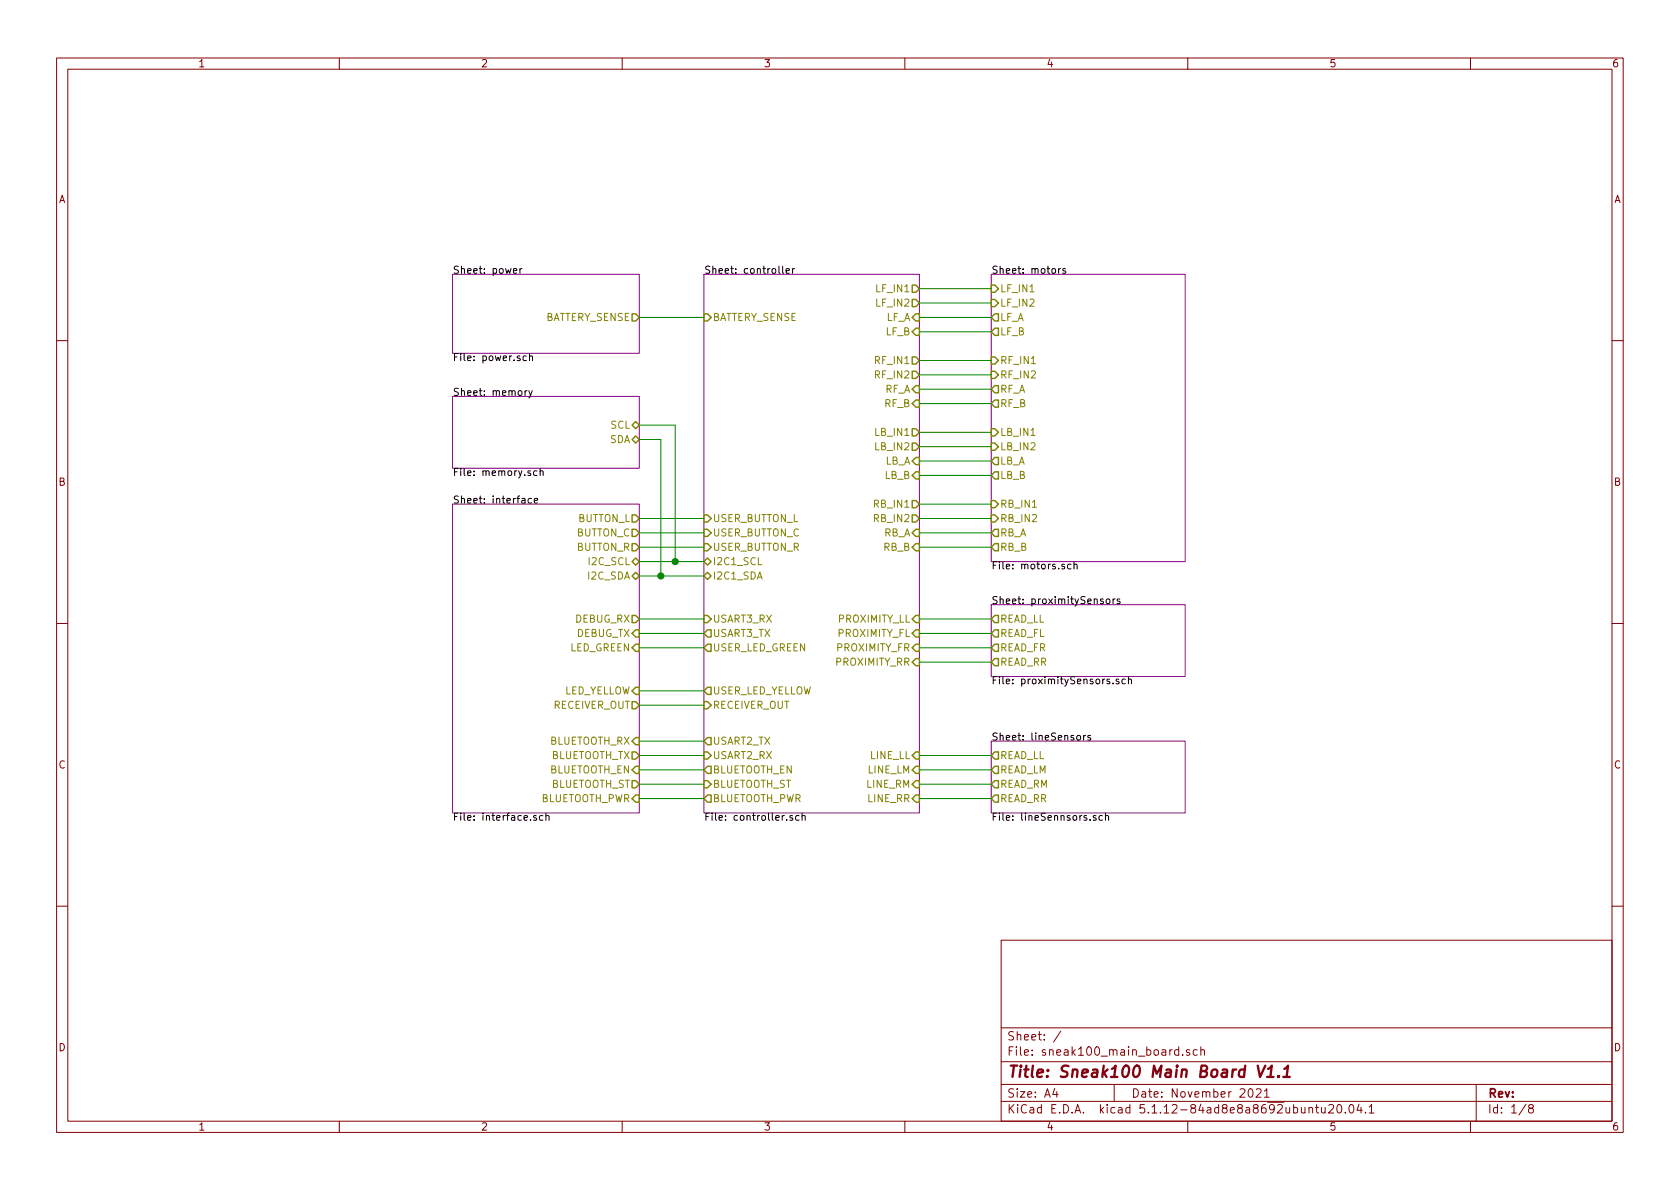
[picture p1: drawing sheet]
<svg xmlns="http://www.w3.org/2000/svg" width="297mm" height="210mm" viewBox="0 0 297 210" stroke-linecap="round" stroke-linejoin="round" font-family="sans-serif">
<g fill="none" stroke="#840000" stroke-width=".18">
<path d="M10 10.3h277v189.9h-277zM12 12.2h273v186.1h-273zM60 10.3v1.9M110 10.3v1.9M160 10.3v1.9M210 10.3v1.9M260 10.3v1.9M10 60.2h2M285 60.2h2M10 110.3h2M285 110.3h2M10 160.2h2"/>
<path d="M177 166.3h108v32h-108zM285 160.2h2M60 198.3v1.9M110 198.3v1.9M160 198.3v1.9M177 194.8h108M177 191.8h108M177 187.8h108M177 181.8h108M186.5 192.5l-.4 1h1M186.8 193v1M187.6 182.3l-1.3 2"/>
<path d="M197 191.8v3M208.4 185.7l-.4-.1-.3 .3v.6l.3 .1 .4-.1M208.4 185.1v1.5M209.1 186.5v.1M210 198.3v1.9M210.3 185.7l-.3-.1-.2 .2v.2l.5 .2v.3h-.5M211.7 185.7l-.4-.1-.3 .3 .1 .6h.6M212.3 185.7l.2-.1 .4 .1 .1 .9M212.3 185.1v1.5M220.8 192.7l.4-.2a.94 .94 0 0 1 0 1.5 .79 .79 0 0 1-.4-1.3zM222.1 192.7l.2-.2h.4l.2 .2 .1 .3-.1 .2-.9 .8h1M223.5 193l.5-.5v1.5"/>
<path d="M223.5 194h.9M231.4 196l.2-.2 .4 .1 .1 .9M231.4 195.8v1M232.6 195.8h.5M232.8 195.3v1.3l.3 .2M233.7 195.8v.8a.37 .37 0 0 0 .6 .1M234.3 195.8v1M234.9 195.5l.3-.2h.3l.2 .2 .1 .3-.1 .2-.8 .8h.9M236.5 195.5l.2-.2a.8 .8 0 0 1 .6 .8 .8 .8 0 0 1-.6 .7l-.2-.1-.1-.4zM237.9 196.7v.1M238.7 195.5l.2-.2a.8 .8 0 0 1 .5 .8 .8 .8 0 0 1-.5 .7l-.2-.1-.2-.4zM240.3 195.2l-.4 1.1h1"/>
<path d="M240.6 195.8v1M241.4 196.7v.1M242.1 195.8l.4-.5v1.5M242.1 196.8h.8M260 198.3v1.9M261 191.8v6.5M269.8 195.2l-1.2 2M270.6 196l-.3-.2v-.2l.3-.3h.2l.3 .3-.1 .2-.6 .2a.48 .48 0 0 0-.1 .7l.3 .1 .4-.1a.48 .48 0 0 0-.2-.7"/>
</g>
<path d="M222.4 188.4l.4 2 .9-2M224 190.4h1.2M224.2 189l.7-.6-.3 2M226.1 190.3h.1l-.2 .1v-.1h.1l-.1 .1M226.9 190.4h1.1M227.1 189l.6-.6-.2 2" fill="none" stroke="#840000" stroke-width=".41"/>
<path d="M80 48.5h33v14h-33zM124.5 48.5h38.1v95.3h-38.1zM175.3 48.5h34.2v50.8h-34.2zM80 70.1h33v12.7h-33zM80 89.1h33v54.7h-33zM175.3 106.9h34.2v12.7h-34.2zM175.3 131.1h34.2v12.7h-34.2z" fill="none" stroke="#840084" stroke-width=".18"/>
<g fill="none" stroke="#000" stroke-width=".18">
<path d="M90.8 47.9l.6-.1-.1-.3h-.3l-.2 .2v.6h.5M91.9 47.5v.8M92.3 47.5l-.4 .2M138.4 47.1v1.1l.2 .1M139 47.9l.6-.1-.1-.3h-.3l-.2 .2v.6h.5M140.1 47.5v.8M140.5 47.5l-.4 .2M187.2 47.5v.8M187.5 47.5l-.3 .2M188.4 47.5h-.3l-.2 .2 .1 .1 .4 .2v.3h-.5M92.8 69.1v.8M93.1 63l-.4-.1-.2 .3 .1 .5h.5"/>
<path d="M93.2 69.1l-.4 .2M93.5 69.1l.3 .8M93.6 63.1l.2-.2 .3 .1 .1 .8M93.6 62.5v1.3M94.1 69.1l-.4 1.1-.2 .2M94 88.2l-.4-.1-.2 .3 .1 .5h.5M94.5 88.5l.6-.1-.1-.2-.4-.1-.1 .2v.6h.5M94.9 83.3h-.3l-.3 .2 .2 .5h.4M95.5 83.4l.2-.1h.3v.8M95.5 82.8v1.3M188.2 99.8h-.3l-.2 .1 .1 .2 .4 .1v.4h-.5M189.4 99.8h-.4l-.3 .2 .2 .6h.5"/>
<path d="M189.9 99.9l.2-.1h.3v.8M189.9 99.3v1.3M195 106l-.3-.1-.1 .2v.2l.4 .1v.3h-.4M195.7 106l.3-.1 .2 .1-.1 .7-.3 .1-.2-.3zM196.8 105.9v.9M197.2 105.9l-.4 .2M198 106l-.3-.1-.2 .2 .1 .2 .4 .1v.3h-.5M199.5 119.7v1.2M190.5 130.1l.3-.1 .3 .3-.2 .5-.3 .1-.2-.2zM191.6 130v.9M191.9 130l-.3 .3M192.8 130.1l-.3-.1-.2 .2 .1 .2 .4 .1v.3h-.5"/>
<path d="M196.8 120.8v.1M197.8 120.1h-.3l-.2 .2 .1 .1 .4 .2v.3h-.5M199 120.1h-.4l-.2 .2 .1 .6h.5M199.5 120.2l.2-.1h.3l.1 .8M94.8 144.3l-.3-.1-.2 .2 .1 .2 .4 .1v.3h-.5M96 144.3l-.4-.1-.2 .2 .1 .6h.5M96.5 144.3l.2-.1 .3 .1 .1 .8M96.5 143.8v1.3M140.1 144.3l-.3-.1-.2 .2 .1 .2 .4 .1v.3h-.5M141.3 144.3l-.4-.1-.2 .2 .1 .6h.5M141.8 144.3l.2-.1 .3 .1 .1 .8M141.8 143.8v1.3"/>
<path d="M193.8 144.3l-.3-.1-.2 .2v.2l.5 .1v.3h-.5M194.9 144.3l-.3-.1-.3 .2 .1 .6h.5M195.5 144.3l.2-.1 .2 .1 .1 .8M195.5 143.8v1.3"/>
</g>
<g fill="none" stroke="#848400" stroke-width=".25">
<path d="M111.8 55.5h.6l.6 .6-.6 .7h-.6zM124.5 55.5h.6l.6 .6-.6 .7h-.6zM161.3 50.4h.6l.7 .6-.7 .7h-.6zM161.3 53h.6l.7 .6-.7 .6h-.6zM161.9 55.5h.7v1.3h-.7l-.6-.7zM161.9 58h.7v1.3h-.7l-.6-.6zM175.3 50.4h.6l.6 .6-.6 .7h-.6zM175.3 53h.6l.6 .6-.6 .6h-.6zM175.3 56.1l.6-.6h.6v1.3h-.6zM175.3 58.7l.6-.7h.6v1.3h-.6zM111.8 75.2l.6-.7 .6 .7-.6 .6zM111.8 77.7l.6-.6 .6 .6-.6 .7z"/>
<path d="M161.3 75.8h.6l.7 .6-.7 .7h-.6zM161.3 78.4h.6l.7 .6-.7 .6h-.6zM161.3 63.1h.6l.7 .6-.7 .7h-.6zM161.3 65.7h.6l.7 .6-.7 .6h-.6zM161.9 68.2h.7v1.3h-.7l-.6-.7zM161.9 70.7h.7v1.3h-.7l-.6-.6zM175.3 63.1h.6l.6 .6-.6 .7h-.6zM175.3 65.7h.6l.6 .6-.6 .6h-.6zM175.3 68.8l.6-.6h.6v1.3h-.6zM175.3 71.4l.6-.7h.6v1.3h-.6zM175.3 75.8h.6l.6 .6-.6 .7h-.6zM175.3 78.4h.6l.6 .6-.6 .6h-.6z"/>
<path d="M111.8 99.3l.6-.6 .6 .6-.6 .6zM111.8 91.1h.6l.6 .6-.6 .6h-.6zM111.8 93.6h.6l.6 .6-.6 .7h-.6zM111.8 96.1h.6l.6 .7-.6 .6h-.6zM124.5 93.6h.6l.6 .6-.6 .7h-.6zM124.5 91.1h.6l.6 .6-.6 .6h-.6zM124.5 96.1h.6l.6 .7-.6 .6h-.6zM125.1 98.7l.6 .6-.6 .6-.6-.6zM161.3 88.5h.6l.7 .6-.7 .7h-.6zM161.3 91.1h.6l.7 .6-.7 .6h-.6zM161.9 80.9h.7v1.3h-.7l-.6-.7zM161.9 83.4h.7v1.3h-.7l-.6-.6z"/>
<path d="M161.9 93.6h.7v1.3h-.7l-.6-.7zM161.9 96.1h.7v1.3h-.7l-.6-.6zM175.3 81.5l.6-.6h.6v1.3h-.6zM175.3 84.1l.6-.7h.6v1.3h-.6zM175.3 88.5h.6l.6 .6-.6 .7h-.6zM175.3 91.1h.6l.6 .6-.6 .6h-.6zM175.3 94.2l.6-.6h.6v1.3h-.6zM175.9 96.1h.6v1.3h-.6l-.6-.6zM111.8 101.8l.6-.6 .6 .6-.6 .7zM111.8 108.8h.6l.6 .7-.6 .6h-.6zM112.4 113.9h.6v1.3h-.6l-.6-.7zM112.4 111.4h.6v1.2h-.6l-.6-.6z"/>
<path d="M124.5 101.8l.6-.6 .6 .6-.6 .7zM124.5 108.8h.6l.6 .7-.6 .6h-.6zM125.1 111.4h.6v1.2h-.6l-.6-.6zM125.1 113.9h.6v1.3h-.6l-.6-.7zM161.9 108.8h.7v1.3h-.7l-.6-.6zM161.9 111.4h.7v1.2h-.7l-.6-.6zM161.9 113.9h.7v1.3h-.7l-.6-.7zM161.9 116.5h.7v1.2h-.7l-.6-.6zM175.3 114.5l.6-.6h.6v1.3h-.6zM175.3 117.1l.6-.6h.6v1.2h-.6zM175.9 108.8h.6v1.3h-.6l-.6-.6zM175.9 111.4h.6v1.2h-.6l-.6-.6z"/>
<path d="M111.8 133h.6l.6 .6-.6 .6h-.6zM111.8 124.1h.6l.6 .6-.6 .6h-.6zM111.8 136.1l.6-.6h.6v1.3h-.6zM111.8 138h.6l.6 .7-.6 .6h-.6zM112.4 130.4h.6v1.3h-.6l-.6-.6zM112.4 121.5h.6v1.3h-.6l-.6-.6zM124.5 124.1h.6l.6 .6-.6 .6h-.6zM124.5 133h.6l.6 .6-.6 .6h-.6zM124.5 138h.6l.6 .7-.6 .6h-.6zM125.1 135.5h.6v1.3h-.6l-.6-.7zM125.1 130.4h.6v1.3h-.6l-.6-.6zM125.1 121.5h.6v1.3h-.6l-.6-.6z"/>
<path d="M161.9 133h.7v1.2h-.7l-.6-.6zM161.9 135.5h.7v1.3h-.7l-.6-.7zM161.9 138h.7v1.3h-.7l-.6-.6zM175.9 133h.6v1.2h-.6l-.6-.6zM175.9 135.5h.6v1.3h-.6l-.6-.7zM175.9 138h.6v1.3h-.6l-.6-.6zM111.8 141.2l.6-.6h.6v1.3h-.6zM125.1 140.6h.6v1.3h-.6l-.6-.7zM161.9 140.6h.7v1.3h-.7l-.6-.7zM175.3 141.2l.6-.6h.6v1.3h-.6z"/>
</g>
<path d="M182.3 77h.7M182.5 89.7h.8" fill="none" stroke="#848400" stroke-width=".18"/>
<g fill="none" stroke="#008400" stroke-width=".18">
<path d="M113 56.1h11.5M162.6 56.1h12.7M162.6 58.7h12.7M162.6 53.6h12.7M162.6 51h12.7M113 77.7h3.8v24.1M113 75.2h6.4v24.1M162.6 63.7h12.7M162.6 66.3h12.7M162.6 68.8h12.7M162.6 71.4h12.7M162.6 76.4h12.7"/>
<path d="M162.6 79h12.7M113 91.7h11.5M113 94.2h11.5M113 96.8h11.5M113 99.3h11.5M162.6 91.7h12.7M162.6 94.2h12.7M162.6 96.8h12.7M162.6 81.5h12.7M162.6 84.1h12.7M162.6 89.1h12.7M113 114.5h11.5"/>
<path d="M113 101.8h11.5M113 109.5h11.5M113 112h11.5M162.6 114.5h12.7M162.6 109.5h12.7M162.6 112h12.7M162.6 117.1h12.7M113 136.1h11.5M113 138.7h11.5M113 124.7h11.5M113 133.6h11.5M113 131.1h11.5"/>
<path d="M113 122.2h11.5M162.6 136.1h12.7M162.6 138.7h12.7M162.6 133.6h12.7M113 141.2h11.5M162.6 141.2h12.7"/>
</g>
<g fill="#008400" stroke="#008400" stroke-width=".25">
<circle cx="116.8" cy="101.8" r=".51"/>
<circle cx="119.4" cy="99.3" r=".51"/>
</g>
<text font-size="2.8" fill="#840000" x="178" y="190.5">Title: Sneak100 Main Board V1.1</text>
<g font-size="2.1" fill="#840000">
<text x="178" y="184">Sheet: /</text>
<text x="178" y="186.7">File: sneak100_main_board.sch</text>
<text x="178" y="196.9">KiCad E.D.A. kicad 5.1.12-84ad8e8a8692ubuntu20.04.1</text>
<text x="178" y="194.1">Size: A4</text>
<text x="200" y="194.1">Date: November 2021</text>
<text x="263" y="194.1">Rev:</text>
<text x="263" y="196.9">Id: 1/8</text>
</g>
<g font-size="1.8" fill="#840000">
<text x="35" y="11.9">1</text>
<text x="85" y="11.9">2</text>
<text x="135" y="11.9">3</text>
<text x="185" y="11.9">4</text>
<text x="235" y="11.9">5</text>
<text x="285" y="11.9">6</text>
<text x="10.4" y="35.9">A</text>
<text x="285.4" y="35.9">A</text>
<text x="10.4" y="85.9">B</text>
<text x="285.4" y="85.9">B</text>
<text x="10.4" y="135.9">C</text>
<text x="285.4" y="135.9">C</text>
<text x="10.4" y="185.9">D</text>
<text x="285.4" y="185.9">D</text>
<text x="35" y="199.9">1</text>
<text x="85" y="199.9">2</text>
<text x="135" y="199.9">3</text>
<text x="185" y="199.9">4</text>
<text x="235" y="199.9">5</text>
<text x="285" y="199.9">6</text>
</g>
<g font-size="1.8">
<text x="80" y="48.4">Sheet: power</text>
<text x="124.5" y="48.4">Sheet: controller</text>
<text x="175.3" y="48.4">Sheet: motors</text>
<text x="80" y="63.8">File: power.sch</text>
<text x="80" y="70">Sheet: memory</text>
<text x="80" y="89">Sheet: interface</text>
<text x="80" y="84.2">File: memory.sch</text>
<text x="175.3" y="100.7">File: motors.sch</text>
<text x="175.3" y="106.8">Sheet: proximitySensors</text>
<text x="175.3" y="121">File: proximitySensors.sch</text>
<text x="175.3" y="131">Sheet: lineSensors</text>
<text x="80" y="145.1">File: interface.sch</text>
<text x="124.5" y="145.1">File: controller.sch</text>
<text x="175.3" y="145.1">File: lineSennsors.sch</text>
</g>
<g font-size="1.8" fill="#848400">
<text x="155.1" y="51.7">LF_IN1</text>
<text x="176.8" y="51.7">LF_IN1</text>
<text x="96.2" y="56.8">BATTERY_SENSE</text>
<text x="126" y="56.8">BATTERY_SENSE</text>
<text x="155.1" y="54.2">LF_IN2</text>
<text x="156.6" y="56.8">LF_A</text>
<text x="156.6" y="59.3">LF_B</text>
<text x="176.8" y="54.2">LF_IN2</text>
<text x="176.8" y="56.8">LF_A</text>
<text x="176.8" y="59.3">LF_B</text>
<text x="154.9" y="64.4">RF_IN1</text>
<text x="176.8" y="64.4">RF_IN1</text>
<text x="154.9" y="66.9">RF_IN2</text>
<text x="156.4" y="69.5">RF_A</text>
<text x="176.8" y="66.9">RF_IN2</text>
<text x="176.8" y="69.5">RF_A</text>
<text x="108" y="75.8">SCL</text>
<text x="154.9" y="77.1">LB_IN1</text>
<text x="156.4" y="72">RF_B</text>
<text x="176.8" y="72">RF_B</text>
<text x="176.8" y="77.1">LB_IN1</text>
<text x="107.8" y="78.4">SDA</text>
<text x="154.9" y="79.6">LB_IN2</text>
<text x="156.4" y="82.2">LB_A</text>
<text x="176.8" y="79.6">LB_IN2</text>
<text x="176.8" y="82.2">LB_A</text>
<text x="154.7" y="89.8">RB_IN1</text>
<text x="156.4" y="84.7">LB_B</text>
<text x="176.8" y="84.7">LB_B</text>
<text x="176.8" y="89.8">RB_IN1</text>
<text x="101.9" y="94.9">BUTTON_C</text>
<text x="102.1" y="92.3">BUTTON_L</text>
<text x="126" y="94.9">USER_BUTTON_C</text>
<text x="126" y="92.3">USER_BUTTON_L</text>
<text x="154.7" y="92.3">RB_IN2</text>
<text x="156.2" y="94.9">RB_A</text>
<text x="176.8" y="92.3">RB_IN2</text>
<text x="176.8" y="94.9">RB_A</text>
<text x="101.9" y="97.4">BUTTON_R</text>
<text x="104.2" y="99.9">I2C_SCL</text>
<text x="126" y="97.4">USER_BUTTON_R</text>
<text x="126" y="99.9">I2C1_SCL</text>
<text x="156.2" y="97.4">RB_B</text>
<text x="176.8" y="97.4">RB_B</text>
<text x="104" y="102.5">I2C_SDA</text>
<text x="126" y="102.5">I2C1_SDA</text>
<text x="101.7" y="110.1">DEBUG_RX</text>
<text x="101.9" y="112.6">DEBUG_TX</text>
<text x="126" y="112.6">USART3_TX</text>
<text x="126" y="110.1">USART3_RX</text>
<text x="148.2" y="110.1">PROXIMITY_LL</text>
<text x="148.2" y="112.6">PROXIMITY_FL</text>
<text x="176.8" y="110.1">READ_LL</text>
<text x="176.8" y="112.6">READ_FL</text>
<text x="100.7" y="115.2">LED_GREEN</text>
<text x="126" y="115.2">USER_LED_GREEN</text>
<text x="147.8" y="117.7">PROXIMITY_RR</text>
<text x="148" y="115.2">PROXIMITY_FR</text>
<text x="176.8" y="115.2">READ_FR</text>
<text x="176.8" y="117.7">READ_RR</text>
<text x="97.7" y="125.3">RECEIVER_OUT</text>
<text x="99.4" y="122.8">LED_YELLOW</text>
<text x="126" y="125.3">RECEIVER_OUT</text>
<text x="126" y="122.8">USER_LED_YELLOW</text>
<text x="97.1" y="131.7">BLUETOOTH_RX</text>
<text x="126" y="131.7">USART2_TX</text>
<text x="97.1" y="136.8">BLUETOOTH_EN</text>
<text x="97.3" y="134.2">BLUETOOTH_TX</text>
<text x="126" y="136.8">BLUETOOTH_EN</text>
<text x="126" y="134.2">USART2_RX</text>
<text x="153.5" y="136.8">LINE_LM</text>
<text x="153.9" y="134.2">LINE_LL</text>
<text x="176.8" y="134.2">READ_LL</text>
<text x="176.8" y="136.8">READ_LM</text>
<text x="95.4" y="141.9">BLUETOOTH_PWR</text>
<text x="97.3" y="139.3">BLUETOOTH_ST</text>
<text x="126" y="141.9">BLUETOOTH_PWR</text>
<text x="126" y="139.3">BLUETOOTH_ST</text>
<text x="153.3" y="139.3">LINE_RM</text>
<text x="153.5" y="141.9">LINE_RR</text>
<text x="176.8" y="139.3">READ_RM</text>
<text x="176.8" y="141.9">READ_RR</text>
</g>
</svg>
